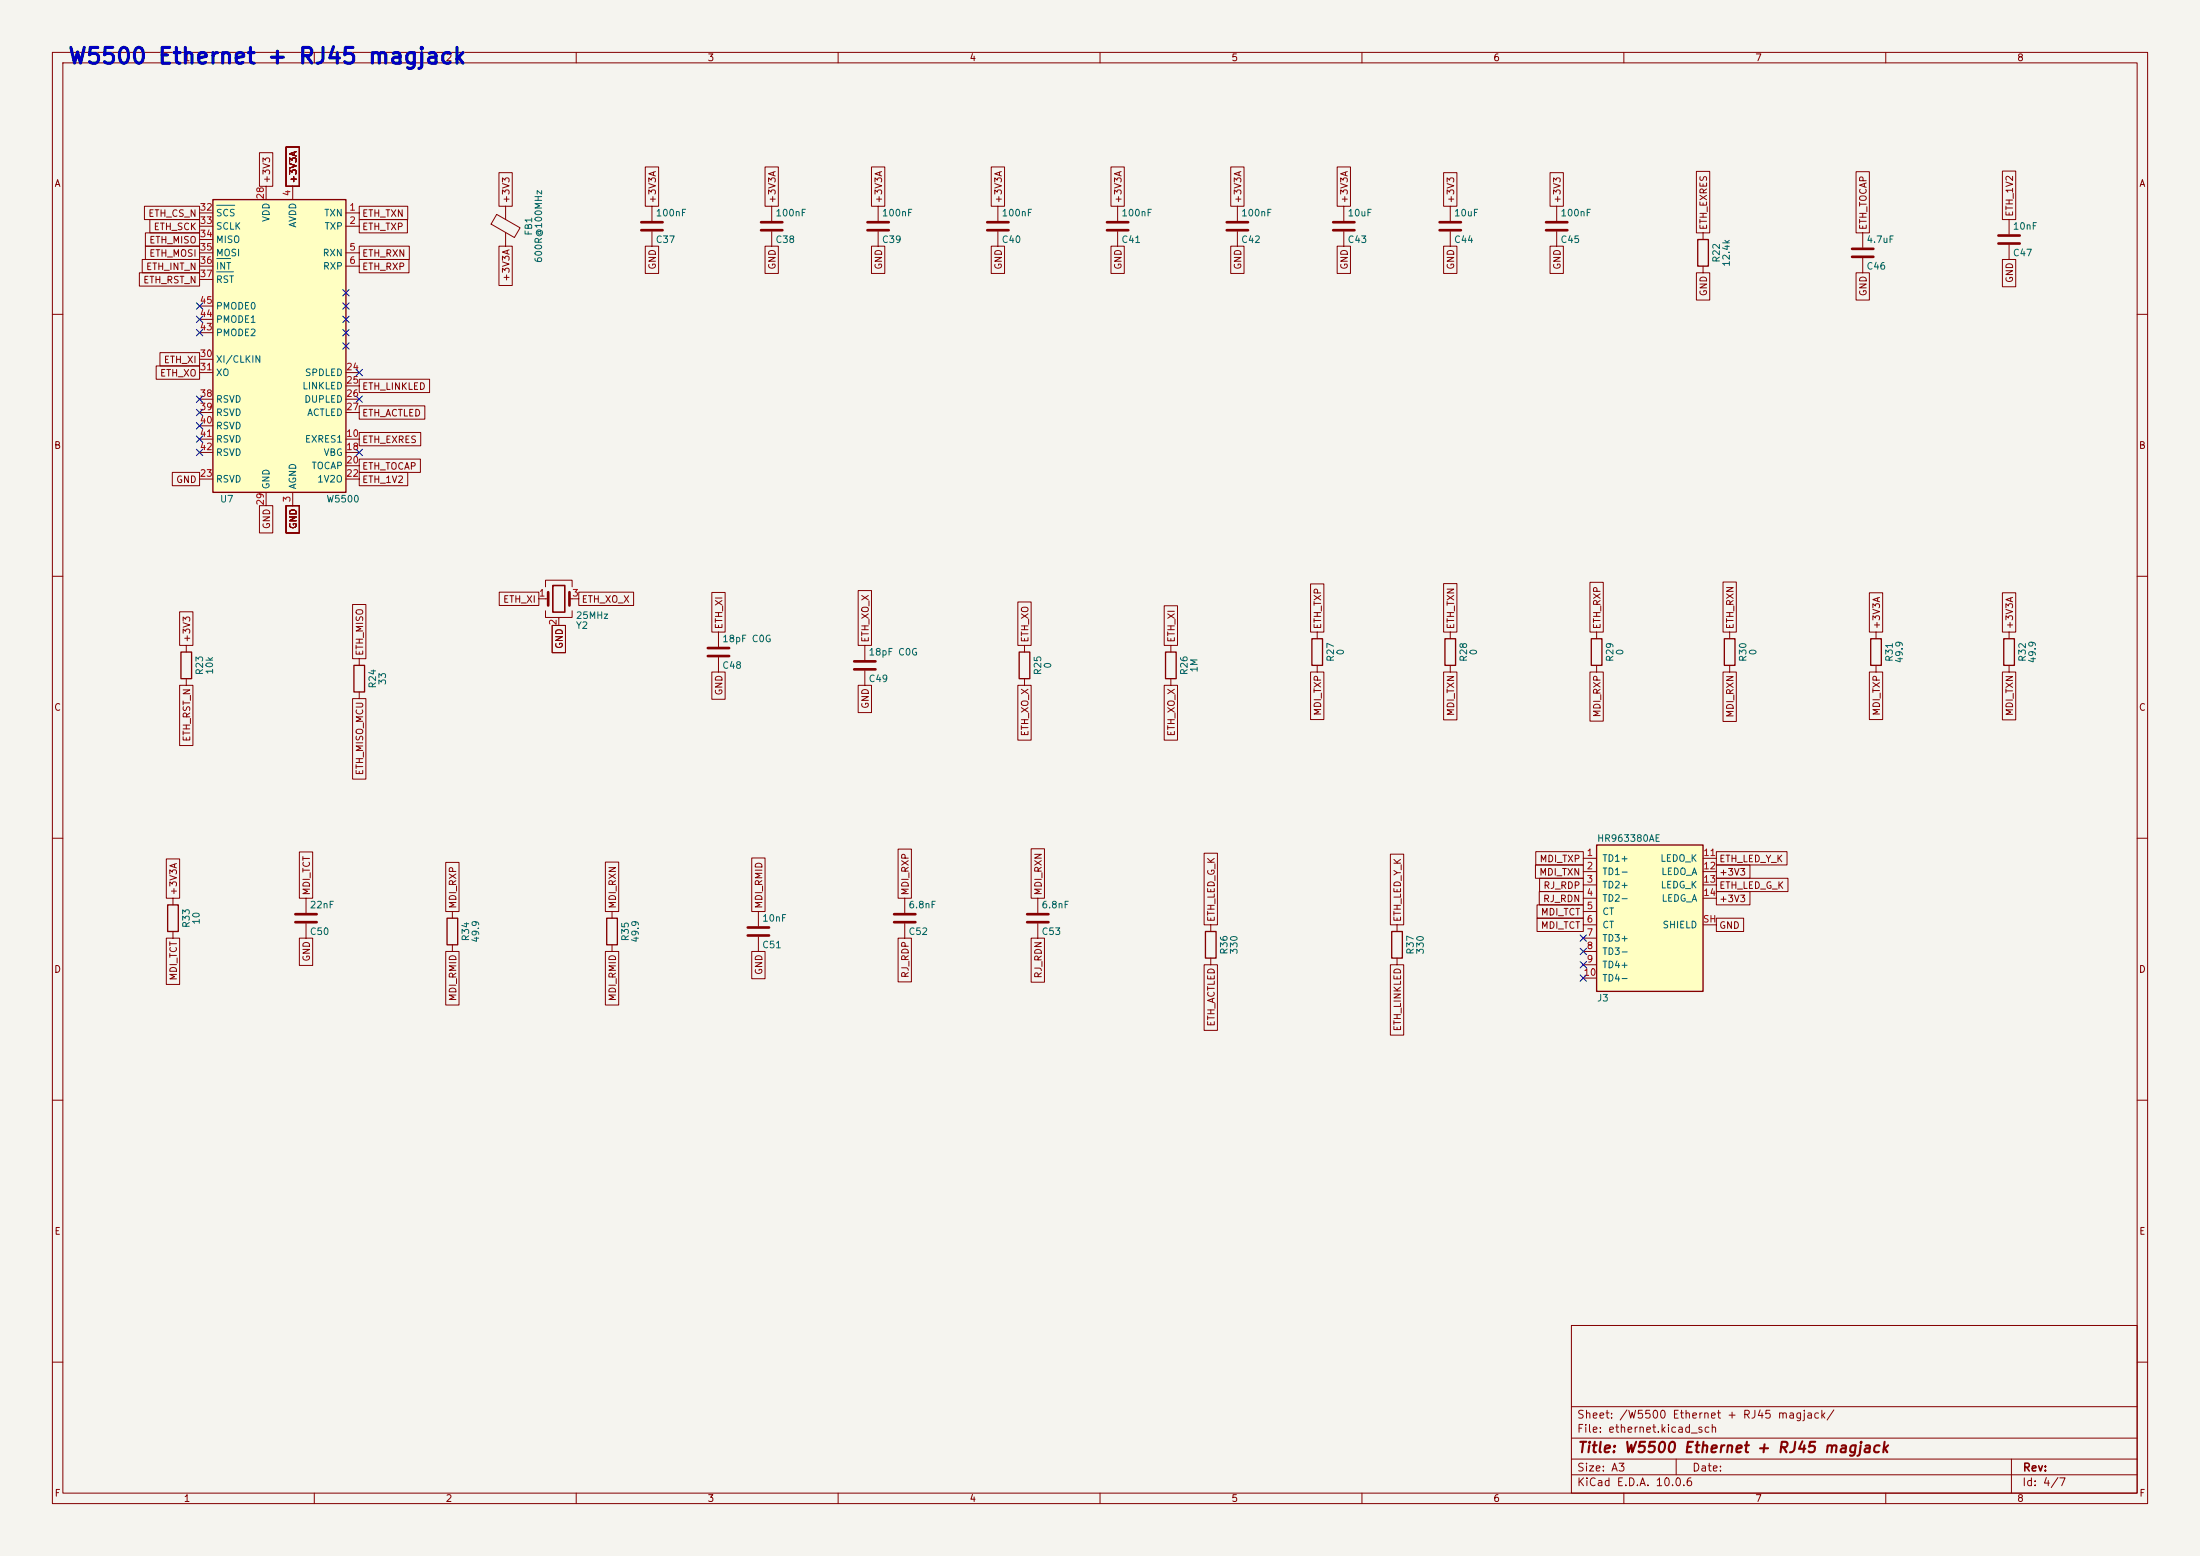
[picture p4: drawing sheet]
<svg xmlns="http://www.w3.org/2000/svg" width="420mm" height="297mm" viewBox="0 0 420 297" stroke-linecap="round" stroke-linejoin="round" font-family="sans-serif">
<path d="M0 0h420v297h-420z" fill="#f5f4ef" stroke="#f5f4ef" stroke-width=".19"/>
<g fill="none" stroke="#840000" stroke-width=".19">
<path d="M10 10h400v277h-400zM12 12h396v273h-396zM60 10v2M110 10v2M160 10v2M210 10v2M260 10v2M310 10v2M360 10v2M190.5 39.4v2.8M213.4 39.4v2.8M190.5 44.2v2.8"/>
<path d="M213.4 44.2v2.8M10 60h2M408 60h2M10 110h2M102.9 114.3h1.7M104.1 112v-1.3h5.1v1.3M104.1 116.6v1.3h5.1v-1.3M106.7 117.9v1.5M108.7 114.3h1.8M408 110h2M35.6 123.2v1.3M35.6 129.5v1.3"/>
<path d="M137.2 120.7v2.7M137.2 125.5v2.8M223.5 123.2v1.3M223.5 129.5v1.3M10 160h2M408 160h2M33 171.5v1.2M33 177.8v1.3M86.4 174v1.3M172.7 171.5v2.7M172.7 176.3v2.8M198.1 171.5v2.7"/>
<path d="M198.1 176.3v2.8M266.7 176.5v1.3M86.4 180.3v1.3M266.7 182.9v1.3M10 210h2M408 210h2M300 253h108v32h-108zM10 260h2M300 278.5h108M300 274.5h108M300 268.5h108M320 278.5v3"/>
<path d="M384 278.5v6.5M408 260h2M60 285v2M110 285v2M160 285v2M210 285v2M260 285v2M300 281.5h108M310 285v2M360 285v2"/>
</g>
<path d="M34.5 124.5h2.1v5h-2.1zM222.5 124.5h2v5h-2zM32 172.7h2v5.1h-2zM85.3 175.3h2.1v5h-2.1zM265.7 177.8h2v5.1h-2z" fill="none" stroke="#840000" stroke-width=".25"/>
<path d="M188.5 42.4h4M188.5 43.9h4M211.3 42.4h4.1M211.3 43.9h4.1M104.6 113v2.6M108.7 113v2.6M135.1 123.7h4.1M135.1 125.2h4.1M170.7 174.5h4.1M170.7 176h4.1M196.1 174.5h4.1M196.1 176h4.1" fill="none" stroke="#840000" stroke-width=".51"/>
<path d="M105.5 111.8h2.3v5h-2.3z" fill="none" stroke="#840000" stroke-width=".3"/>
<path d="M40.6 38.1h25.4v55.9h-25.4z" fill="#ffffc2"/>
<path d="M40.6 38.1h25.4v55.9h-25.4zM324.1 45.7h2v5.1h-2zM67.6 127h2v5.1h-2zM194.6 124.5h2v5h-2zM250.4 121.9h2.1v5.1h-2.1zM329.2 121.9h2v5.1h-2zM357.1 121.9h2.1v5.1h-2.1zM382.5 121.9h2.1v5.1h-2.1zM115.8 175.3h2.1v5h-2.1zM230.1 177.8h2.1v5.1h-2.1z" fill="none" stroke="#840000" stroke-width=".25"/>
<g fill="none" stroke="#840000" stroke-width=".19">
<path d="M50.8 35.6v2.5M55.9 35.6v2.5M96.5 39.4v2.5M124.5 39.4v2.8M147.3 39.4v2.8M167.6 39.4v2.8M236.2 39.4v2.8M256.5 39.4v2.8M276.9 39.4v2.8M297.2 39.4v2.8M38.1 40.6h2.5M38.1 43.2h2.5"/>
<path d="M38.1 48.3h2.5M38.1 50.8h2.5M38.1 45.7h2.5M38.1 53.3h2.5M38.1 58.4h2.5M66 40.6h2.6M66 43.2h2.6M66 48.3h2.6M66 50.8h2.6M94.8 40.9l4.5 2.6-1.1 1.8-4.4-2.5zM96.5 44.4v2.6M124.5 44.2v2.8"/>
<path d="M147.3 44.2v2.8M167.6 44.2v2.8M236.2 44.2v2.8M256.5 44.2v2.8M276.9 44.2v2.8M297.2 44.2v2.8M325.1 44.5v1.2M325.1 50.8v1.3M355.6 44.5v2.7M355.6 49.3v2.8M383.5 41.9v2.8M383.5 46.7v2.8"/>
<path d="M38.1 71.1h2.5M38.1 76.2h2.5M38.1 78.7h2.5M38.1 68.6h2.5M38.1 63.5h2.5M38.1 61h2.5M66 71.1h2.6M66 73.7h2.6M66 76.2h2.6M66 78.7h2.6M38.1 83.8h2.5M38.1 86.4h2.5"/>
<path d="M38.1 91.4h2.5M38.1 81.3h2.5M50.8 94v2.5M55.9 94v2.5M66 83.8h2.6M66 86.4h2.6M66 88.9h2.6M66 91.4h2.6M68.6 125.7v1.3M68.6 132.1v1.3M165.1 123.2v2.8M165.1 128v2.8"/>
<path d="M195.6 123.2v1.3M195.6 129.5v1.3M251.5 120.7v1.2M251.5 127v1.3M330.2 120.7v1.2M330.2 127v1.3M358.1 120.7v1.2M358.1 127v1.3M383.5 120.7v1.2M383.5 127v1.3M58.4 171.5v2.7M58.4 176.3v2.8"/>
<path d="M116.8 174v1.3M144.8 174v2.8M144.8 178.8v2.8M231.1 176.5v1.3M116.8 180.3v1.3M231.1 182.9v1.3"/>
</g>
<path d="M41.4 39.2h3.4M41.4 49.4h2.6M41.4 51.9h3.2" fill="none" stroke="#006464" stroke-width=".19"/>
<g fill="none" stroke="#840000" stroke-width=".51">
<path d="M122.4 42.4h4.1M122.4 43.9h4.1M145.3 42.4h4.1M145.3 43.9h4.1M165.6 42.4h4.1M165.6 43.9h4.1M234.2 42.4h4.1M234.2 43.9h4.1M254.5 42.4h4.1M254.5 43.9h4.1M274.8 42.4h4.1M274.8 43.9h4.1"/>
<path d="M295.1 42.4h4.1M295.1 43.9h4.1M353.6 47.5h4M353.6 49h4M381.5 45h4.1M381.5 46.5h4.1M163.1 126.2h4M163.1 127.8h4M56.4 174.5h4.1M56.4 176h4.1M142.7 177h4.1M142.7 178.6h4.1"/>
</g>
<path d="M304.8 161.3h20.3v27.9h-20.3z" fill="#ffffc2"/>
<path d="M275.8 121.9h2.1v5.1h-2.1zM303.8 121.9h2v5.1h-2zM304.8 161.3h20.3v27.9h-20.3z" fill="none" stroke="#840000" stroke-width=".25"/>
<g fill="none" stroke="#840000" stroke-width=".19">
<path d="M27.6 39.4h10.5v2.5h-10.5zM49.5 29.1h2.6v6.5h-2.6zM54.6 28.1h2.6v7.5h-2.6zM68.6 39.4h9.2v2.5h-9.2zM95.2 33h2.6v6.4h-2.6zM123.2 31.9h2.5v7.5h-2.5zM146 31.9h2.6v7.5h-2.6zM166.4 31.9h2.5v7.5h-2.5zM189.2 31.9h2.6v7.5h-2.6zM212.1 31.9h2.5v7.5h-2.5zM234.9 31.9h2.6v7.5h-2.6zM255.3 31.9h2.5v7.5h-2.5z"/>
<path d="M275.6 33h2.5v6.4h-2.5zM295.9 33h2.6v6.4h-2.6zM323.8 32.7h2.6v11.8h-2.6zM354.3 32.8h2.6v11.7h-2.6zM382.3 32.7h2.5v9.2h-2.5zM26.6 52.1h11.5v2.5h-11.5zM27.2 49.5h10.9v2.6h-10.9zM27.8 44.4h10.3v2.6h-10.3zM27.8 47h10.3v2.5h-10.3zM28.6 41.9h9.5v2.6h-9.5zM68.6 41.9h9.2v2.6h-9.2zM68.6 47h9.5v2.5h-9.5z"/>
<path d="M68.6 49.5h9.5v2.6h-9.5zM95.2 47h2.6v7.5h-2.6zM123.2 47h2.5v5.2h-2.5zM146 47h2.6v5.2h-2.6zM166.4 47h2.5v5.2h-2.5zM189.2 47h2.6v5.2h-2.6zM212.1 47h2.5v5.2h-2.5zM234.9 47h2.6v5.2h-2.6zM255.3 47h2.5v5.2h-2.5zM275.6 47h2.5v5.2h-2.5zM295.9 47h2.6v5.2h-2.6zM323.8 52.1h2.6v5.2h-2.6z"/>
<path d="M354.3 52.1h2.6v5.2h-2.6zM382.3 49.5h2.5v5.2h-2.5zM29.8 69.8h8.3v2.6h-8.3zM30.5 67.3h7.6v2.6h-7.6zM68.6 72.4h13.4v2.5h-13.4zM68.6 77.5h12.5v2.5h-12.5zM32.9 90.2h5.2v2.5h-5.2zM49.5 96.5h2.6v5.2h-2.6zM54.6 96.5h2.6v5.2h-2.6zM68.6 82.5h11.7v2.6h-11.7zM68.6 87.6h11.7v2.6h-11.7zM68.6 90.2h9.2v2.5h-9.2z"/>
<path d="M34.3 116.8h2.5v6.4h-2.5zM67.3 115.4h2.6v10.3h-2.6zM95.3 113h7.6v2.6h-7.6zM105.4 119.4h2.6v5.2h-2.6zM110.5 113h10.5v2.6h-10.5zM135.9 113.1h2.5v7.6h-2.5zM163.8 112.7h2.6v10.5h-2.6zM194.3 114.9h2.6v8.3h-2.6zM222.2 115.6h2.6v7.6h-2.6zM250.2 111.5h2.5v9.2h-2.5zM275.6 111.4h2.5v9.3h-2.5zM303.5 111.2h2.6v9.5h-2.6z"/>
<path d="M328.9 111.1h2.6v9.6h-2.6zM356.9 113.1h2.5v7.6h-2.5zM382.3 113.1h2.5v7.6h-2.5zM34.3 130.8h2.5v11.5h-2.5zM67.3 133.4h2.6v15.3h-2.6zM135.9 128.3h2.5v5.2h-2.5zM163.8 130.8h2.6v5.2h-2.6zM194.3 130.8h2.6v10.5h-2.6zM222.2 130.8h2.6v10.5h-2.6zM250.2 128.3h2.5v9h-2.5zM275.6 128.3h2.5v9.1h-2.5zM276.9 120.7v1.2"/>
<path d="M276.9 127v1.3M303.5 128.3h2.6v9.3h-2.6zM304.8 120.7v1.2M304.8 127v1.3M328.9 128.3h2.6v9.4h-2.6zM356.9 128.3h2.5v9h-2.5zM382.3 128.3h2.5v9.1h-2.5zM31.7 163.9h2.6v7.6h-2.6zM31.7 179.1h2.6v8.8h-2.6zM57.1 179.1h2.6v5.2h-2.6zM57.1 162.6h2.6v8.9h-2.6zM85.1 164.6h2.5v9.4h-2.5z"/>
<path d="M115.6 164.6h2.5v9.4h-2.5zM143.5 163.8h2.6v10.2h-2.6zM171.4 162.1h2.6v9.4h-2.6zM171.4 179.1h2.6v8.3h-2.6zM196.8 162h2.6v9.5h-2.6zM196.8 179.1h2.6v8.4h-2.6zM229.9 162.9h2.5v13.6h-2.5zM265.4 163h2.6v13.5h-2.6zM293.1 165.1h9.2v2.5h-9.2zM293.2 162.6h9.1v2.5h-9.1zM293.4 175.3h8.9v2.5h-8.9zM293.4 172.7h8.9v2.6h-8.9z"/>
<path d="M293.9 170.2h8.4v2.5h-8.4zM293.9 167.6h8.4v2.6h-8.4zM302.3 163.8h2.5M302.3 166.4h2.5M302.3 168.9h2.5M302.3 171.5h2.5M302.3 174h2.5M302.3 176.5h2.5M302.3 179.1h2.5M325.1 163.8h2.6M325.1 166.4h2.6M325.1 168.9h2.6"/>
<path d="M325.1 171.5h2.6M325.1 176.5h2.6M327.7 175.3h5.2v2.5h-5.2zM327.7 162.6h13.4v2.5h-13.4zM327.7 165.1h6.4v2.5h-6.4zM327.7 167.6h13.6v2.6h-13.6zM327.7 170.2h6.4v2.5h-6.4zM85.1 181.6h2.5v10.2h-2.5zM115.6 181.6h2.5v10.2h-2.5zM143.5 181.6h2.6v5.2h-2.6zM229.9 184.2h2.5v12.5h-2.5zM265.4 184.2h2.6v13.4h-2.6z"/>
<path d="M302.3 181.6h2.5M302.3 184.2h2.5M302.3 186.7h2.5"/>
</g>
<g fill="none" stroke="#000084" stroke-width=".19">
<path d="M37.5 57.8l1.2 1.2M38.7 57.8l-1.2 1.2M65.4 57.8l1.2 1.2M65.4 55.3l1.2 1.2M66.6 57.8l-1.2 1.2M66.6 55.3l-1.2 1.2M37.5 75.6l1.2 1.2M37.5 78.1l1.2 1.2M37.5 62.9l1.2 1.2M37.5 60.4l1.2 1.2M38.7 75.6l-1.2 1.2M38.7 78.1l-1.2 1.2"/>
<path d="M38.7 62.9l-1.2 1.2M38.7 60.4l-1.2 1.2M65.4 62.9l1.2 1.2M65.4 65.4l1.2 1.2M65.4 60.4l1.2 1.2M66.6 62.9l-1.2 1.2M66.6 65.4l-1.2 1.2M66.6 60.4l-1.2 1.2M68 70.5l1.2 1.2M68 75.6l1.2 1.2M69.2 70.5l-1.2 1.2M69.2 75.6l-1.2 1.2"/>
<path d="M37.5 80.7l1.2 1.2M37.5 85.8l1.2 1.2M37.5 83.2l1.2 1.2M38.7 80.7l-1.2 1.2M38.7 85.8l-1.2 1.2M38.7 83.2l-1.2 1.2M68 85.8l1.2 1.2M69.2 85.8l-1.2 1.2M301.7 178.5l1.2 1.2M302.9 178.5l-1.2 1.2M301.7 181l1.2 1.2M301.7 183.5l1.2 1.3"/>
<path d="M301.7 186.1l1.2 1.2M302.9 181l-1.2 1.2M302.9 183.5l-1.2 1.3M302.9 186.1l-1.2 1.2"/>
</g>
<text font-size="3" fill="#0000c2" x="12.8" y="13">W5500 Ethernet + RJ45 magjack</text>
<text font-size="2" fill="#840000" x="301" y="277.8">Title: W5500 Ethernet + RJ45 magjack</text>
<g font-size="1.5" fill="#840000">
<text x="300.9" y="273.8">File: ethernet.kicad_sch</text>
<text x="300.9" y="271.1">Sheet: /W5500 Ethernet + RJ45 magjack/</text>
<text x="300.9" y="281.2">Size: A3</text>
<text x="322.9" y="281.2">Date:</text>
<text x="386" y="281.2">Rev:</text>
<text x="300.9" y="284">KiCad E.D.A. 10.0.6</text>
<text x="385.9" y="284">Id: 4/7</text>
</g>
<g font-size="1.3" fill="#840000">
<text x="35" y="12">1</text>
<text x="85" y="12">2</text>
<text x="135" y="12">3</text>
<text x="185" y="12">4</text>
<text x="235" y="12">5</text>
<text x="285" y="12">6</text>
<text x="335" y="12">7</text>
<text x="385" y="12">8</text>
<text x="10.3" y="36">A</text>
<text x="51.9" y="35.1" transform="rotate(-90 51.9 35.1)">+3V3</text>
<text x="56.9" y="35.1" transform="rotate(-90 56.9 35.1)">+3V3A</text>
<text x="408.3" y="36">A</text>
<text x="28.2" y="41.7">ETH_CS_N</text>
<text x="69" y="41.7">ETH_TXN</text>
<text x="97.6" y="38.9" transform="rotate(-90 97.6 38.9)">+3V3</text>
<text x="125.5" y="38.9" transform="rotate(-90 125.5 38.9)">+3V3A</text>
<text x="148.4" y="38.9" transform="rotate(-90 148.4 38.9)">+3V3A</text>
<text x="168.7" y="38.9" transform="rotate(-90 168.7 38.9)">+3V3A</text>
<text x="191.6" y="38.9" transform="rotate(-90 191.6 38.9)">+3V3A</text>
<text x="214.4" y="38.9" transform="rotate(-90 214.4 38.9)">+3V3A</text>
<text x="237.3" y="38.9" transform="rotate(-90 237.3 38.9)">+3V3A</text>
<text x="257.6" y="38.9" transform="rotate(-90 257.6 38.9)">+3V3A</text>
<text x="277.9" y="38.9" transform="rotate(-90 277.9 38.9)">+3V3</text>
<text x="298.2" y="38.9" transform="rotate(-90 298.2 38.9)">+3V3</text>
<text x="384.6" y="41.5" transform="rotate(-90 384.6 41.5)">ETH_1V2</text>
<text x="28.4" y="46.8">ETH_MISO</text>
<text x="29.2" y="44.2">ETH_SCK</text>
<text x="69" y="44.2">ETH_TXP</text>
<text x="326.2" y="44" transform="rotate(-90 326.2 44)">ETH_EXRES</text>
<text x="356.7" y="44" transform="rotate(-90 356.7 44)">ETH_TOCAP</text>
<text x="27.8" y="51.9">ETH_INT_N</text>
<text x="28.4" y="49.3">ETH_MOSI</text>
<text x="69" y="49.3">ETH_RXN</text>
<text x="69" y="51.9">ETH_RXP</text>
<text x="97.6" y="53.9" transform="rotate(-90 97.6 53.9)">+3V3A</text>
<text x="125.5" y="51.6" transform="rotate(-90 125.5 51.6)">GND</text>
<text x="148.4" y="51.6" transform="rotate(-90 148.4 51.6)">GND</text>
<text x="168.7" y="51.6" transform="rotate(-90 168.7 51.6)">GND</text>
<text x="191.6" y="51.6" transform="rotate(-90 191.6 51.6)">GND</text>
<text x="214.4" y="51.6" transform="rotate(-90 214.4 51.6)">GND</text>
<text x="237.3" y="51.6" transform="rotate(-90 237.3 51.6)">GND</text>
<text x="257.6" y="51.6" transform="rotate(-90 257.6 51.6)">GND</text>
<text x="277.9" y="51.6" transform="rotate(-90 277.9 51.6)">GND</text>
<text x="298.2" y="51.6" transform="rotate(-90 298.2 51.6)">GND</text>
<text x="27.2" y="54.4">ETH_RST_N</text>
<text x="326.2" y="56.6" transform="rotate(-90 326.2 56.6)">GND</text>
<text x="356.7" y="56.6" transform="rotate(-90 356.7 56.6)">GND</text>
<text x="384.6" y="54.1" transform="rotate(-90 384.6 54.1)">GND</text>
<text x="31.2" y="69.6">ETH_XI</text>
<text x="30.4" y="72.2">ETH_XO</text>
<text x="69" y="74.7">ETH_LINKLED</text>
<text x="69" y="79.8">ETH_ACTLED</text>
<text x="10.2" y="86">B</text>
<text x="69" y="84.9">ETH_EXRES</text>
<text x="69" y="90">ETH_TOCAP</text>
<text x="408.2" y="86">B</text>
<text x="33.5" y="92.5">GND</text>
<text x="69" y="92.5">ETH_1V2</text>
<text x="51.9" y="101.1" transform="rotate(-90 51.9 101.1)">GND</text>
<text x="56.9" y="101.1" transform="rotate(-90 56.9 101.1)">GND</text>
<text x="95.9" y="115.4">ETH_XI</text>
<text x="110.9" y="115.4">ETH_XO_X</text>
<text x="36.6" y="122.7" transform="rotate(-90 36.6 122.7)">+3V3</text>
<text x="69.6" y="125.3" transform="rotate(-90 69.6 125.3)">ETH_MISO</text>
<text x="107.7" y="124" transform="rotate(-90 107.7 124)">GND</text>
<text x="138.2" y="120.2" transform="rotate(-90 138.2 120.2)">ETH_XI</text>
<text x="166.2" y="122.7" transform="rotate(-90 166.2 122.7)">ETH_XO_X</text>
<text x="196.6" y="122.7" transform="rotate(-90 196.6 122.7)">ETH_XO</text>
<text x="224.6" y="122.7" transform="rotate(-90 224.6 122.7)">ETH_XI</text>
<text x="252.5" y="120.2" transform="rotate(-90 252.5 120.2)">ETH_TXP</text>
<text x="277.9" y="120.2" transform="rotate(-90 277.9 120.2)">ETH_TXN</text>
<text x="305.9" y="120.2" transform="rotate(-90 305.9 120.2)">ETH_RXP</text>
<text x="331.3" y="120.2" transform="rotate(-90 331.3 120.2)">ETH_RXN</text>
<text x="359.2" y="120.2" transform="rotate(-90 359.2 120.2)">+3V3A</text>
<text x="384.6" y="120.2" transform="rotate(-90 384.6 120.2)">+3V3A</text>
<text x="10.2" y="136">C</text>
<text x="138.2" y="132.8" transform="rotate(-90 138.2 132.8)">GND</text>
<text x="166.2" y="135.4" transform="rotate(-90 166.2 135.4)">GND</text>
<text x="252.5" y="136.7" transform="rotate(-90 252.5 136.7)">MDI_TXP</text>
<text x="277.9" y="136.8" transform="rotate(-90 277.9 136.8)">MDI_TXN</text>
<text x="305.9" y="137" transform="rotate(-90 305.9 137)">MDI_RXP</text>
<text x="331.3" y="137.1" transform="rotate(-90 331.3 137.1)">MDI_RXN</text>
<text x="359.2" y="136.7" transform="rotate(-90 359.2 136.7)">MDI_TXP</text>
<text x="384.6" y="136.8" transform="rotate(-90 384.6 136.8)">MDI_TXN</text>
<text x="408.2" y="136">C</text>
<text x="36.6" y="141.7" transform="rotate(-90 36.6 141.7)">ETH_RST_N</text>
<text x="196.6" y="140.6" transform="rotate(-90 196.6 140.6)">ETH_XO_X</text>
<text x="224.6" y="140.6" transform="rotate(-90 224.6 140.6)">ETH_XO_X</text>
<text x="69.6" y="148.1" transform="rotate(-90 69.6 148.1)">ETH_MISO_MCU</text>
<text x="293.8" y="167.4">MDI_TXN</text>
<text x="293.8" y="164.9">MDI_TXP</text>
<text x="328.1" y="164.9">ETH_LED_Y_K</text>
<text x="328.1" y="167.4">+3V3</text>
<text x="34.1" y="171" transform="rotate(-90 34.1 171)">+3V3A</text>
<text x="59.5" y="171" transform="rotate(-90 59.5 171)">MDI_TCT</text>
<text x="87.4" y="173.5" transform="rotate(-90 87.4 173.5)">MDI_RXP</text>
<text x="117.9" y="173.5" transform="rotate(-90 117.9 173.5)">MDI_RXN</text>
<text x="145.8" y="173.5" transform="rotate(-90 145.8 173.5)">MDI_RMID</text>
<text x="173.8" y="171" transform="rotate(-90 173.8 171)">MDI_RXP</text>
<text x="199.2" y="171" transform="rotate(-90 199.2 171)">MDI_RXN</text>
<text x="294.5" y="172.5">RJ_RDN</text>
<text x="294.5" y="170">RJ_RDP</text>
<text x="328.1" y="170">ETH_LED_G_K</text>
<text x="328.1" y="172.5">+3V3</text>
<text x="232.2" y="176.1" transform="rotate(-90 232.2 176.1)">ETH_LED_G_K</text>
<text x="267.8" y="176.1" transform="rotate(-90 267.8 176.1)">ETH_LED_Y_K</text>
<text x="294.1" y="177.6">MDI_TCT</text>
<text x="294.1" y="175">MDI_TCT</text>
<text x="328.1" y="177.6">GND</text>
<text x="10.2" y="186">D</text>
<text x="59.5" y="183.6" transform="rotate(-90 59.5 183.6)">GND</text>
<text x="408.2" y="186">D</text>
<text x="34.1" y="187.3" transform="rotate(-90 34.1 187.3)">MDI_TCT</text>
<text x="87.4" y="191.2" transform="rotate(-90 87.4 191.2)">MDI_RMID</text>
<text x="117.9" y="191.2" transform="rotate(-90 117.9 191.2)">MDI_RMID</text>
<text x="145.8" y="186.2" transform="rotate(-90 145.8 186.2)">GND</text>
<text x="173.8" y="186.8" transform="rotate(-90 173.8 186.8)">RJ_RDP</text>
<text x="199.2" y="186.8" transform="rotate(-90 199.2 186.8)">RJ_RDN</text>
<text x="232.2" y="196" transform="rotate(-90 232.2 196)">ETH_ACTLED</text>
<text x="267.8" y="196.9" transform="rotate(-90 267.8 196.9)">ETH_LINKLED</text>
<text x="10.3" y="236">E</text>
<text x="408.3" y="236">E</text>
<text x="10.3" y="286">F</text>
<text x="35" y="287">1</text>
<text x="85" y="287">2</text>
<text x="135" y="287">3</text>
<text x="185" y="287">4</text>
<text x="235" y="287">5</text>
<text x="285" y="287">6</text>
<text x="335" y="287">7</text>
<text x="385" y="287">8</text>
<text x="408.3" y="286">F</text>
</g>
<g font-size="1.3" fill="#a90000">
<text x="38" y="40.5">32</text>
<text x="50.7" y="38.2" transform="rotate(-90 50.7 38.2)">28</text>
<text x="55.7" y="37.6" transform="rotate(-90 55.7 37.6)">4</text>
<text x="66.6" y="40.5">1</text>
<text x="38" y="43">33</text>
<text x="38" y="45.6">34</text>
<text x="66.6" y="43">2</text>
<text x="38" y="48.1">35</text>
<text x="38" y="50.7">36</text>
<text x="38" y="53.2">37</text>
<text x="66.6" y="48.1">5</text>
<text x="66.6" y="50.7">6</text>
<text x="38" y="58.3">45</text>
<text x="38" y="63.4">43</text>
<text x="38" y="60.8">44</text>
<text x="38" y="68.4">30</text>
<text x="38" y="71">31</text>
<text x="66" y="71">24</text>
<text x="38" y="76.1">38</text>
<text x="66" y="73.5">25</text>
<text x="66" y="76.1">26</text>
<text x="38" y="78.6">39</text>
<text x="38" y="81.1">40</text>
<text x="38" y="83.7">41</text>
<text x="66" y="83.7">10</text>
<text x="66" y="78.6">27</text>
<text x="38" y="86.2">42</text>
<text x="66" y="86.2">18</text>
<text x="66" y="88.8">20</text>
<text x="38" y="91.3">23</text>
<text x="55.7" y="96" transform="rotate(-90 55.7 96)">3</text>
<text x="66" y="91.3">22</text>
<text x="50.7" y="96.6" transform="rotate(-90 50.7 96.6)">29</text>
<text x="102.8" y="114.2">1</text>
<text x="106.5" y="119.5" transform="rotate(-90 106.5 119.5)">2</text>
<text x="109.1" y="114.2">3</text>
<text x="302.8" y="163.7">1</text>
<text x="302.8" y="166.2">2</text>
<text x="325.1" y="163.7">11</text>
<text x="325.1" y="166.2">12</text>
<text x="302.8" y="168.8">3</text>
<text x="302.8" y="171.3">4</text>
<text x="302.8" y="173.9">5</text>
<text x="325.1" y="168.8">13</text>
<text x="325.1" y="171.3">14</text>
<text x="302.8" y="176.4">6</text>
<text x="302.8" y="178.9">7</text>
<text x="325" y="176.4">SH</text>
<text x="302.8" y="181.5">8</text>
<text x="302.8" y="184">9</text>
<text x="302.2" y="186.6">10</text>
</g>
<g font-size="1.3" fill="#006464">
<text x="41.1" y="41.6">SCS</text>
<text x="61.8" y="41.6">TXN</text>
<text x="125.1" y="41.6">100nF</text>
<text x="147.9" y="41.6">100nF</text>
<text x="168.3" y="41.6">100nF</text>
<text x="191.1" y="41.6">100nF</text>
<text x="214" y="41.6">100nF</text>
<text x="236.8" y="41.6">100nF</text>
<text x="257.2" y="41.6">10uF</text>
<text x="277.5" y="41.6">10uF</text>
<text x="297.8" y="41.6">100nF</text>
<text x="41.1" y="44.1">SCLK</text>
<text x="41.1" y="46.7">MISO</text>
<text x="51.8" y="42.5" transform="rotate(-90 51.8 42.5)">VDD</text>
<text x="56.8" y="43.6" transform="rotate(-90 56.8 43.6)">AVDD</text>
<text x="61.9" y="44.1">TXP</text>
<text x="101.9" y="45.1" transform="rotate(-90 101.9 45.1)">FB1</text>
<text x="125.1" y="46.7">C37</text>
<text x="147.9" y="46.7">C38</text>
<text x="168.3" y="46.7">C39</text>
<text x="191.1" y="46.7">C40</text>
<text x="214" y="46.7">C41</text>
<text x="236.8" y="46.7">C42</text>
<text x="257.2" y="46.7">C43</text>
<text x="277.5" y="46.7">C44</text>
<text x="297.8" y="46.7">C45</text>
<text x="356.2" y="46.7">4.7uF</text>
<text x="384.2" y="44.1">10nF</text>
<text x="41.1" y="49.2">MOSI</text>
<text x="41.1" y="51.8">INT</text>
<text x="61.5" y="49.2">RXN</text>
<text x="61.6" y="51.8">RXP</text>
<text x="103.8" y="50.3" transform="rotate(-90 103.8 50.3)">600R@100MHz</text>
<text x="328.6" y="50.2" transform="rotate(-90 328.6 50.2)">R22</text>
<text x="330.5" y="51" transform="rotate(-90 330.5 51)">12.4k</text>
<text x="356.2" y="51.8">C46</text>
<text x="384.2" y="49.2">C47</text>
<text x="41.1" y="54.3">RST</text>
<text x="41.1" y="59.4">PMODE0</text>
<text x="41.1" y="64.5">PMODE2</text>
<text x="41.1" y="61.9">PMODE1</text>
<text x="41.1" y="69.5">XI/CLKIN</text>
<text x="41.1" y="72.1">XO</text>
<text x="41.1" y="77.2">RSVD</text>
<text x="57.6" y="74.6">LINKLED</text>
<text x="58" y="77.2">DUPLED</text>
<text x="58.1" y="72.1">SPDLED</text>
<text x="41.1" y="79.7">RSVD</text>
<text x="41.1" y="82.2">RSVD</text>
<text x="58.5" y="79.7">ACTLED</text>
<text x="41.1" y="84.8">RSVD</text>
<text x="41.1" y="87.3">RSVD</text>
<text x="58.1" y="84.8">EXRES1</text>
<text x="59.4" y="89.9">TOCAP</text>
<text x="61.7" y="87.3">VBG</text>
<text x="41.1" y="92.4">RSVD</text>
<text x="51.8" y="93.5" transform="rotate(-90 51.8 93.5)">GND</text>
<text x="56.8" y="93.5" transform="rotate(-90 56.8 93.5)">AGND</text>
<text x="60.5" y="92.4">1V2O</text>
<text x="41.9" y="96.2">U7</text>
<text x="62.2" y="96.2">W5500</text>
<text x="109.8" y="118.4">25MHz</text>
<text x="109.8" y="120.3">Y2</text>
<text x="137.8" y="122.9">18pF C0G</text>
<text x="165.7" y="125.4">18pF C0G</text>
<text x="256.9" y="125.2" transform="rotate(-90 256.9 125.2)">0</text>
<text x="282.3" y="125.2" transform="rotate(-90 282.3 125.2)">0</text>
<text x="310.2" y="125.2" transform="rotate(-90 310.2 125.2)">0</text>
<text x="335.6" y="125.2" transform="rotate(-90 335.6 125.2)">0</text>
<text x="39.1" y="129" transform="rotate(-90 39.1 129)">R23</text>
<text x="41" y="128.9" transform="rotate(-90 41 128.9)">10k</text>
<text x="72.1" y="131.5" transform="rotate(-90 72.1 131.5)">R24</text>
<text x="74" y="130.9" transform="rotate(-90 74 130.9)">33</text>
<text x="137.8" y="128">C48</text>
<text x="165.7" y="130.5">C49</text>
<text x="199.1" y="129" transform="rotate(-90 199.1 129)">R25</text>
<text x="201" y="127.7" transform="rotate(-90 201 127.7)">0</text>
<text x="227" y="129" transform="rotate(-90 227 129)">R26</text>
<text x="228.9" y="128.5" transform="rotate(-90 228.9 128.5)">1M</text>
<text x="255" y="126.4" transform="rotate(-90 255 126.4)">R27</text>
<text x="280.4" y="126.4" transform="rotate(-90 280.4 126.4)">R28</text>
<text x="308.3" y="126.4" transform="rotate(-90 308.3 126.4)">R29</text>
<text x="333.7" y="126.4" transform="rotate(-90 333.7 126.4)">R30</text>
<text x="361.6" y="126.4" transform="rotate(-90 361.6 126.4)">R31</text>
<text x="363.5" y="126.7" transform="rotate(-90 363.5 126.7)">49.9</text>
<text x="387" y="126.4" transform="rotate(-90 387 126.4)">R32</text>
<text x="388.9" y="126.7" transform="rotate(-90 388.9 126.7)">49.9</text>
<text x="304.8" y="161">HR963380AE</text>
<text x="305.8" y="164.8">TD1+</text>
<text x="305.8" y="167.3">TD1-</text>
<text x="316.9" y="164.8">LEDO_K</text>
<text x="317" y="167.3">LEDO_A</text>
<text x="59" y="173.7">22nF</text>
<text x="173.3" y="173.7">6.8nF</text>
<text x="198.7" y="173.7">6.8nF</text>
<text x="305.8" y="169.9">TD2+</text>
<text x="305.8" y="172.4">TD2-</text>
<text x="316.9" y="169.9">LEDG_K</text>
<text x="317.1" y="172.4">LEDG_A</text>
<text x="36.5" y="177.2" transform="rotate(-90 36.5 177.2)">R33</text>
<text x="38.4" y="176.6" transform="rotate(-90 38.4 176.6)">10</text>
<text x="59" y="178.8">C50</text>
<text x="89.9" y="179.8" transform="rotate(-90 89.9 179.8)">R34</text>
<text x="120.3" y="179.8" transform="rotate(-90 120.3 179.8)">R35</text>
<text x="145.4" y="176.2">10nF</text>
<text x="173.3" y="178.8">C52</text>
<text x="198.7" y="178.8">C53</text>
<text x="305.8" y="175">CT</text>
<text x="305.8" y="177.5">CT</text>
<text x="317.3" y="177.5">SHIELD</text>
<text x="91.8" y="180" transform="rotate(-90 91.8 180)">49.9</text>
<text x="122.2" y="180" transform="rotate(-90 122.2 180)">49.9</text>
<text x="145.4" y="181.3">C51</text>
<text x="234.6" y="182.3" transform="rotate(-90 234.6 182.3)">R36</text>
<text x="236.5" y="182.3" transform="rotate(-90 236.5 182.3)">330</text>
<text x="270.2" y="182.3" transform="rotate(-90 270.2 182.3)">R37</text>
<text x="272.1" y="182.3" transform="rotate(-90 272.1 182.3)">330</text>
<text x="305.8" y="180">TD3+</text>
<text x="305.8" y="182.6">TD3-</text>
<text x="305.8" y="185.1">TD4+</text>
<text x="304.8" y="191.5">J3</text>
<text x="305.8" y="187.7">TD4-</text>
</g>
</svg>
